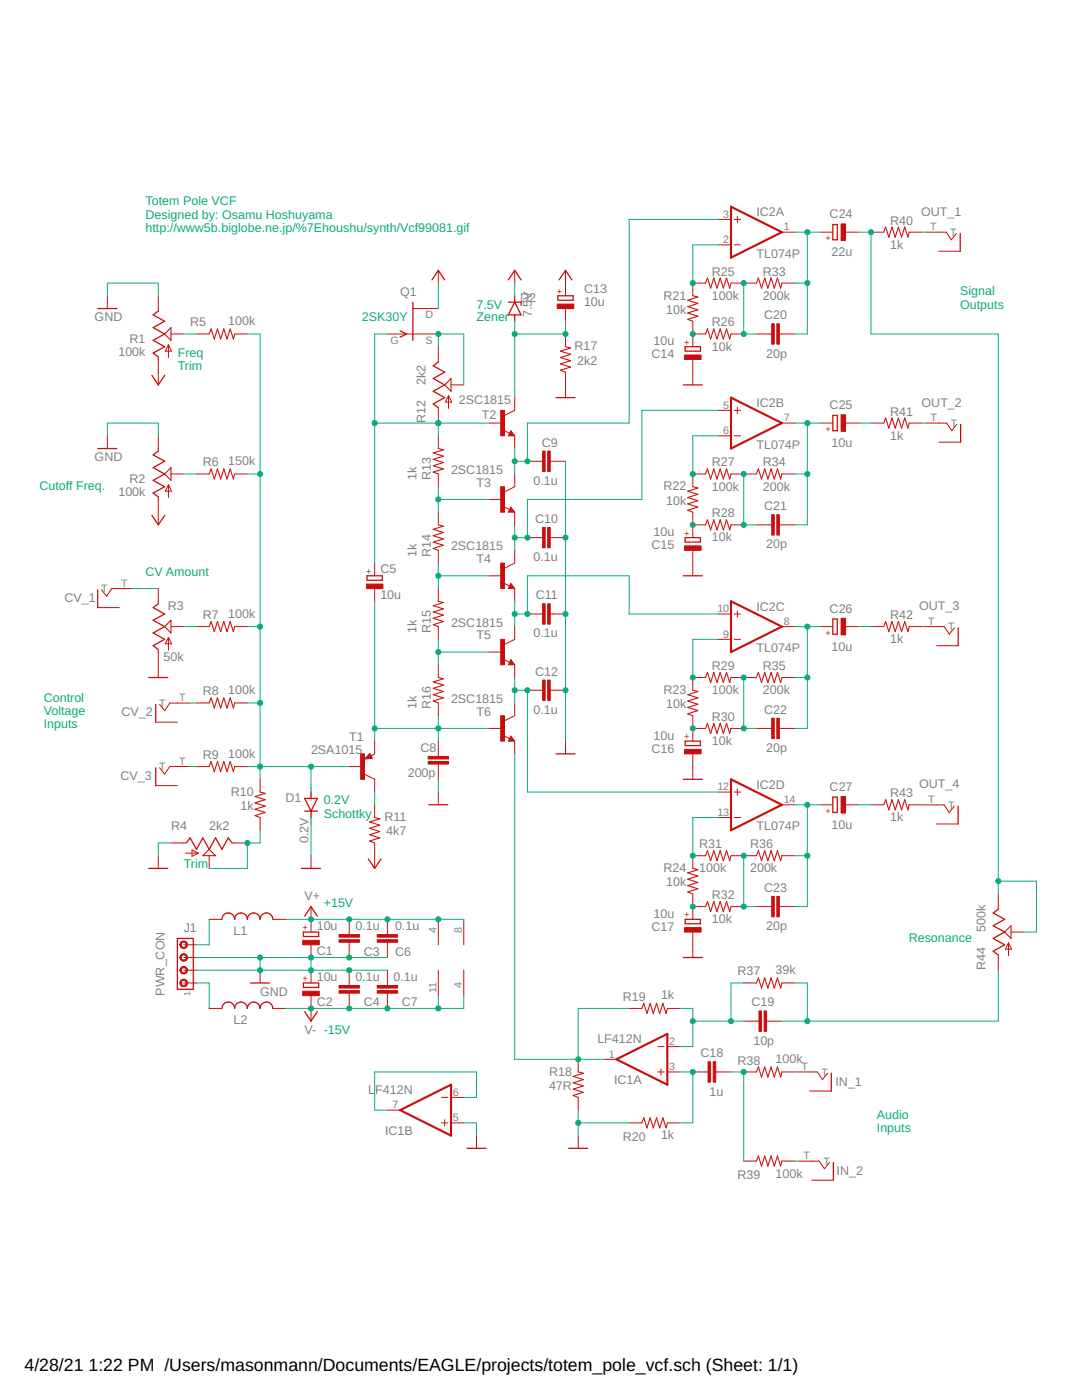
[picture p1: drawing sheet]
<svg xmlns="http://www.w3.org/2000/svg" width="216mm" height="279mm" viewBox="0 0 216 279" stroke-linecap="round" stroke-linejoin="round" font-family="sans-serif">
<g fill="none" stroke="#c90d0c" stroke-width=".21">
<path d="M138.2 59l1.1 .3-2.1 .6 2.1 .7-2.1 .6 2.1 .6-2.1 .7 2.1 .6-2.1 .6 1 .4M140.8 56.5l.4-1 .6 2 .6-2 .7 2 .6-2 .6 2 .7-2 .6 2 .3-1M150.9 56.5l.4-1 .7 2 .6-2 .6 2 .7-2 .6 2 .6-2 .7 2 .2-1M176.3 46.3l.4-1 .7 2 .6-2 .6 2 .7-2 .6 2 .6-2 .7 2 .2-1M34.1 65.4v2.5l-1.2-1.2zM41.7 66.7l.4-1.1 .7 2.1 .6-2.1 .6 2.1 .7-2.1 .6 2.1 .6-2.1 .7 2.1 .2-1M88.7 76.8l1.3-1.3v2.6zM112.8 69.2l1.1 .2-2.1 .7 2.1 .6-2.1 .7 2.1 .6-2.1 .6 2.1 .7-2.1 .6 1 .4M140.8 66.7l.4-1.1 .6 2.1 .6-2.1 .7 2.1 .6-2.1 .6 2.1 .7-2.1 .6 2.1 .3-1M34.1 93.3v2.6l-1.2-1.3zM41.7 94.6l.4-1 .7 2 .6-2 .6 2 .7-2 .6 2 .6-2 .7 2 .2-1M87.5 89.5l1 .3-2.1 .6 2.1 .6-2.1 .7 2.1 .6-2.1 .6 2.1 .7-2.1 .6 1.1 .4"/>
<path d="M138.2 97.1l1.1 .3-2.1 .6 2.1 .7-2.1 .6 2.1 .6-2.1 .7 2.1 .6-2.1 .6 1 .4M140.8 94.6l.4-1 .6 2 .6-2 .7 2 .6-2 .6 2 .7-2 .6 2 .3-1M150.9 94.6l.4-1 .7 2 .6-2 .6 2 .7-2 .6 2 .6-2 .7 2 .2-1M176.3 84.4l.4-1 .7 2 .6-2 .6 2 .7-2 .6 2 .6-2 .7 2 .2-1M87.5 120l1 .2-2.1 .7 2.1 .6-2.1 .7 2.1 .6-2.1 .6 2.1 .6-2.1 .7 1.1 .4M87.5 104.8l1 .2-2.1 .6 2.1 .7-2.1 .6 2.1 .6-2.1 .7 2.1 .6-2.1 .7 1.1 .3M140.8 104.8l.4-1.1 .6 2.1 .6-2.1 .7 2.1 .6-2.1 .6 2.1 .7-2.1 .6 2.1 .3-1M32.9 125.1l1.2-1.3v2.5zM41.7 125.1l.4-1.1 .7 2.1 .6-2.1 .6 2.1 .7-2.1 .6 2.1 .6-2.1 .7 2.1 .2-1M87.5 135.2l1 .3-2.1 .6 2.1 .6-2.1 .7 2.1 .6-2.1 .6 2.1 .7-2.1 .6 1.1 .4M138.2 137.8l1.1 .2-2.1 .6 2.1 .7-2.1 .6 2.1 .6-2.1 .7 2.1 .6-2.1 .7 1 .3M140.8 135.2l.4-1 .6 2 .6-2 .7 2 .6-2 .6 2 .7-2 .6 2 .3-1"/>
<path d="M150.9 135.2l.4-1 .7 2 .6-2 .6 2 .7-2 .6 2 .6-2 .7 2 .2-1M176.3 125.1l.4-1.1 .7 2.1 .6-2.1 .6 2.1 .7-2.1 .6 2.1 .6-2.1 .7 2.1 .2-1M41.7 153l.4-1 .7 2 .6-2 .6 2 .7-2 .6 2 .6-2 .7 2 .2-1M41.7 140.3l.4-1 .7 2 .6-2 .6 2 .7-2 .6 2 .6-2 .7 2 .2-1M51.9 158.1l1 .2-2 .7 2 .6-2 .6 2 .7-2 .6 2 .6-2 .7 1 .4M140.8 145.4l.4-1 .6 2 .6-2 .7 2 .6-2 .6 2 .7-2 .6 2 .3-1M41.7 169.5l1.3 1.3h-2.5zM74.8 163.2l1 .2-2.1 .6 2.1 .7-2.1 .6 2.1 .6-2.1 .7 2.1 .6-2.1 .7 1.1 .3M138.2 173.3l1.1 .3-2.1 .6 2.1 .6-2.1 .7 2.1 .6-2.1 .6 2.1 .7-2.1 .6 1 .4M140.8 170.8l.4-1 .6 2 .6-2 .7 2 .6-2 .6 2 .7-2 .6 2 .3-1M150.9 170.8l.4-1 .7 2 .6-2 .6 2 .7-2 .6 2 .6-2 .7 2 .2-1M176.3 160.6l.4-1 .7 2 .6-2 .6 2 .7-2 .6 2 .6-2 .7 2 .2-1"/>
<path d="M140.8 180.9l.4-1 .6 2 .6-2 .7 2 .6-2 .6 2 .7-2 .6 2 .3-1M150.9 196.2l.4-1 .7 2 .6-2 .6 2 .7-2 .6 2 .6-2 .7 2 .2-1M200.5 186l1.2-1.3v2.6zM115.4 213.9l1 .3-2 .6 2 .7-2 .6 2 .6-2 .7 2 .6-2 .6 1 .4M128.1 201.3l.4-1.1 .6 2.1 .6-2.1 .7 2.1 .6-2.1 .6 2.1 .7-2.1 .6 2.1 .3-1M150.9 213.9l.4-1 .7 2 .6-2 .6 2 .7-2 .6 2 .6-2 .7 2 .2-1M128.1 224.1l.4-1 .6 2 .6-2 .7 2 .6-2 .6 2 .7-2 .6 2 .3-1M150.9 231.7l.4-1 .7 2 .6-2 .6 2 .7-2 .6 2 .6-2 .7 2 .2-1"/>
</g>
<g fill="none" stroke="#c90d0c" stroke-width=".2">
<path d="M21.4 59v2.6M31.6 59v3.1M87.5 54v2.5M102.7 54v2.5M112.8 54v5M140.8 56.5h-2.6v2.5M143.3 43.8h2.6M143.3 48.9h2.6M145.9 56.5h5M146.5 43.8h1.3M146.5 48.9h1.3M147.1 43.2v1.2"/>
<path d="M156 46.3h2.6M156 56.5h2.6M163.6 46.3h2.6M168.7 46.3h2.6M173.8 46.3h2.5M181.4 46.3h2.6M184.7 46.3h4.1l1 1.6 1-1.3M187.3 50.1h4.3M31.6 71.2v5.6M33.6 68.8v2.6M33.6 68.8l.6 1.3h-1.2zM34.1 66.7h2.6"/>
<path d="M39.2 66.7h2.5M46.8 66.7h2.6M77.3 66.7h10.2M82.4 61.6h5.1M87.5 69.2v3M89.5 79v2.5M89.5 79l.6 1.2h-1.2zM90 76.8h2.5M102.7 79.4v2.5l-2 1M112.8 61.6v2.5M112.8 66.7v2.5M112.8 74.3v5.1"/>
<path d="M138.2 64.1v5.1M138.2 71.7v5.1M138.2 66.7h2.6M145.9 66.7h2.5M150.9 66.7h3.1M155.5 66.7h3.1M21.4 87v2.5M31.6 87v3M31.6 99.2v5.6M33.6 96.8v2.5M33.6 96.8l.6 1.2h-1.2zM34.1 94.6h2.6"/>
<path d="M39.2 94.6h2.5M46.8 94.6h2.6M87.5 81.4v3M87.5 87v2.5M87.5 94.6v2.5M97.6 84.4h2.6M97.6 99.7h2.6M100.5 85.9l1.2 .6M101.9 86l.8 1h-1.3zM102.7 87v2.5M102.7 94.6v2.5l-2 1M105.2 92.1h3.1"/>
<path d="M109.8 92.1h3M140.8 94.6h-2.6v2.5M143.3 87h2.6M143.3 81.9h2.6M145.9 94.6h5M146.5 87h1.3M146.5 81.9h1.3M147.1 81.3v1.2M156 94.6h2.6M156 84.4h2.6M163.6 84.4h2.6M168.7 84.4h2.6"/>
<path d="M173.8 84.4h2.5M181.4 84.4h2.6M184.8 84.4h4.1l1 1.6 1-1.3M187.4 88.2h4.3M26.4 117.5h-4.1l-1 1.5-1-1.3M31.6 117.5v3M74.8 112.4v2.5M74.8 117.5v2.5M87.5 102.2v2.6M87.5 109.8v2.6M87.5 117.5v2.5M97.6 114.9h2.6"/>
<path d="M100.5 101.1l1.2 .6M100.5 116.3l1.2 .6M101.9 101.2l.8 1h-1.3zM101.9 116.4l.8 1.1h-1.3zM102.7 102.2v2.6M102.7 109.8v2.6l-2 1M102.7 117.5v2.5M105.2 107.3h3.1M109.8 107.3h3M138.2 102.2v5.1M138.2 109.8v5.1M138.2 104.8h2.6"/>
<path d="M145.9 104.8h2.5M150.9 104.8h3.1M155.5 104.8h3.1M19.5 121.3h4.3M31.6 129.6v5.6M33.6 127.2v2.6M33.6 127.2l.6 1.3h-1.2zM34.1 125.1h2.6M39.2 125.1h2.5M46.8 125.1h2.6M87.5 125.1v2.5M87.5 132.7v2.5"/>
<path d="M97.6 130.1h2.6M100.5 131.6l1.2 .6M101.9 131.7l.8 1h-1.3zM102.7 125.1v2.5l-2 1M102.7 132.7v2.5M105.2 122.5h3.1M105.2 137.8h3.1M109.8 122.5h3M109.8 137.8h3M140.8 135.2h-2.6v2.6M143.3 122.5h2.6M143.3 127.6h2.6"/>
<path d="M145.9 135.2h5M146.5 122.5h1.3M146.5 127.6h1.3M147.1 121.9v1.2M156 125.1h2.6M156 135.2h2.6M163.6 125.1h2.6M168.7 125.1h2.6M173.8 125.1h2.5M181.4 125.1h2.6M184.3 125.1h4.1l1 1.5 1-1.3M186.9 128.9h4.3"/>
<path d="M31.1 144.1h4.3M31.1 156.8h4.3M37.9 153h-4l-1 1.5-1.1-1.3M37.9 140.3h-4l-1 1.5-1.1-1.2M39.2 153h2.5M39.2 140.3h2.5M46.8 153h2.6M46.8 140.3h2.6M51.9 155.5v2.6M69.7 153h2.5M72.7 154.5l2.1 1v2.6M73.8 150.4l.5 .9-1.6 .2z"/>
<path d="M74.8 147.9v2.6l-.8 .4M87.5 140.3v2.5M87.5 147.9v3.1M87.5 152.5v3M87.5 158.1v2.5M97.6 145.4h2.6M100.5 146.8l1.2 .6M101.9 146.9l.8 1h-1.3zM102.7 140.3v2.5l-2 1M102.7 147.9v2.6M112.8 147.9v2.6M138.2 142.8v5.1"/>
<path d="M138.2 150.5v5M138.2 145.4h2.6M143.3 158.1h2.6M145.9 145.4h2.5M146.5 158.1h1.3M147.1 157.4v1.3M150.9 145.4h3.1M155.5 145.4h3.1M31.6 170.8v2.5M34.1 168.2h3.1M37 170.3h2.6M38.3 169.6l1.3 .7-1.3 .6z"/>
<path d="M41.7 170.8v2.5M46.3 168.2h3.1M51.9 163.2v2.5M62.1 170.8v2.5M74.8 160.6v2.6M74.8 168.2v5.1M138.2 178.4v5.1M140.8 170.8h-2.6v2.5M143.3 163.2h2.6M145.9 170.8h5M146.5 163.2h1.3M156 160.6h2.6"/>
<path d="M156 170.8h2.6M163.6 160.6h2.6M168.7 160.6h2.6M173.8 160.6h2.5M181.4 160.6h2.6M184.3 160.6h4.1l1 1.6 1-1.3M186.9 164.4h4.3M199.2 178.4v3M36.7 196.2h2.5M36.7 193.6h2.5M36.7 191.1h2.5M36.7 188.6h2.5"/>
<path d="M41.7 183.5h2.6M51.9 193.6v2.6M54.4 183.5h2.6M62.1 180.9v5.1M62.1 188.6v2.5M62.1 193.6v2.6M62.1 198.7v5.1M69.7 183.5v3M69.7 188v3.1M69.7 193.6v3.1M69.7 198.2v3.1M77.3 183.5v3"/>
<path d="M77.3 188v3.1M77.3 193.6v3.1M77.3 198.2v3.1M87.5 183.5v5.1M87.5 193.6v5.1M92.5 183.5v5.1M92.5 193.6v5.1M138.2 186v5.1M138.2 180.9h2.6M145.9 180.9h2.5M148.4 196.2h2.5M150.9 180.9h3.1"/>
<path d="M155.5 180.9h3.1M156 196.2h2.6M199.2 190.6v3M201.2 188.2v2.5M201.2 188.2l.7 1.2h-1.3zM201.7 186h2.6M41.7 201.3h2.6M54.4 201.3h2.6M88.1 219h1.3M90 219h2.5M115.4 211.4v2.5M115.4 219v2.6"/>
<path d="M120.5 211.4h2.5M125.5 201.3h2.6M131.3 213.9h1.2M131.3 208.9h1.2M131.9 213.3v1.3M133.2 213.9h2.5M133.2 201.3h2.5M133.2 208.9h2.5M138.2 213.9h3.1M142.8 213.9h3.1M148.4 213.9h2.5M148.4 203.8h3"/>
<path d="M153 203.8h3M156 213.9h2.6M159 213.9h4.1l1 1.6 1-1.3M161.6 217.7h4.3M77.3 221.6h2.5M88.1 224.1h1.3M88.7 223.5v1.2M90 224.1h2.5M95.1 226.6v2.6M115.4 226.6v2.6M125.5 224.1h2.6M133.2 224.1h2.5"/>
<path d="M148.4 231.7h2.5M156 231.7h2.6M159.4 231.7h4.1l1 1.6 1-1.3M162 235.5h4.3"/>
</g>
<g fill="none" stroke="#c90d0c" stroke-width=".25">
<path d="M86.2 55.9l1.3-1.9 1.2 1.9M101.4 55.9l1.3-1.9 1.3 1.9M102.7 59v1.3M111.3 59h3.1v.9h-3.1zM111.6 55.9l1.2-1.9 1.3 1.9M166.2 44.8h.9v3.1h-.9zM191.6 46.6v3.5M19.5 61.6h3.8M30.3 74.9l1.3 1.9 1.3-1.9M31.6 62.1l-1 .7 2.3 1.3-2.3 1.3 2.3 1.3-2.3 1.2 2.3 1.3-2.3 1.3 1 .7M79.8 66l1.3 .7-1.3 .6M82.4 60.3v7.6"/>
<path d="M87.5 72.2l-1.1 .8 2.3 1.3-2.3 1.2 2.3 1.3-2.3 1.3 2.3 1.3-2.3 1.2 1.1 .8M101.4 60.3h2.6v.6M102.7 60.3l1.3 2.5h-2.6zM102.7 62.8v1.3M110.9 79.4h3.8M136.3 76.8h3.8M136.7 69.2h3.1v.9h-3.1zM19.5 89.5h3.8M31.6 90l-1 .8 2.3 1.3-2.3 1.2 2.3 1.3-2.3 1.3 2.3 1.2-2.3 1.3 1 .8M101.9 86.5l.2 .2h-.4l.2-.5 .5 .6h-.7M166.2 82.9h.9v3.1h-.9zM191.7 84.7v3.5"/>
<path d="M19.5 117.7v3.6M30.3 102.8l1.3 2 1.3-2M73.2 114.9h3.1v.9h-3.1zM101.9 101.7l.2 .3h-.4l.2-.5 .5 .6h-.7M101.9 116.9l.2 .3h-.4l.2-.5 .5 .6h-.7M136.3 114.9h3.8M136.7 107.3h3.1v.9h-3.1zM29.7 135.2h3.8M31.6 120.5l-1 .8 2.3 1.2-2.3 1.3 2.3 1.3-2.3 1.2 2.3 1.3-2.3 1.3 1 .7M101.9 132.2l.2 .2h-.4l.2-.5 .5 .6h-.7M166.2 123.5h.9v3.1h-.9zM191.2 125.3v3.6"/>
<path d="M31.1 140.6v3.5M31.1 153.2v3.6M60.8 159.3h2.5l-1.2 2.6zM62.1 158.1v1.2M73.7 151.1h-.3l.3-.3 .3 .4-1 .1 .7-.7 .4 .6M101.9 147.4l.2 .3h-.4l.2-.5 .5 .6h-.7M110.9 150.5h3.8M136.3 155.5h3.8M136.7 147.9h3.1v.9h-3.1zM166.2 159.1h.9v3h-.9zM29.7 173.3h3.8M37.2 168.2l.7-1 1.3 2.3 1.3-2.3 1.2 2.3 1.3-2.3 1.3 2.3 1.3-2.3 .7 1"/>
<path d="M60.2 173.3h3.8M60.8 161.9h2.5M62.1 161.9v1.3M73.5 171.4l1.3 1.9 1.2-1.9M85.6 160.6h3.8M191.2 160.9v3.5M35.4 187.3h3.2v10.1h-3.2zM44.3 183.5a1.27 1.27 0 0 1 1.3-1.3 1.27 1.27 0 0 1 1.2 1.3 1.27 1.27 0 0 1 1.3-1.3 1.27 1.27 0 0 1 1.3 1.3 1.27 1.27 0 0 1 1.2-1.3 1.27 1.27 0 0 1 1.3 1.3 1.27 1.27 0 0 1 1.3-1.3 1.27 1.27 0 0 1 1.2 1.3M50 196.2h3.8M60.5 196.2h3.1v.9h-3.1zM60.5 186h3.1v.9h-3.1zM60.8 182.8l1.3-1.9 1.2 1.9"/>
<path d="M136.3 191.1h3.8M136.7 183.5h3.1v.9h-3.1zM199.2 181.4l-1 .8 2.3 1.3-2.3 1.2 2.3 1.3-2.3 1.3 2.3 1.3-2.3 1.2 1 .8M44.3 201.3a1.27 1.27 0 0 1 1.3-1.3 1.27 1.27 0 0 1 1.2 1.3 1.27 1.27 0 0 1 1.3-1.3 1.27 1.27 0 0 1 1.3 1.3 1.27 1.27 0 0 1 1.2-1.3 1.27 1.27 0 0 1 1.3 1.3 1.27 1.27 0 0 1 1.3-1.3 1.27 1.27 0 0 1 1.2 1.3M60.8 201.9l1.3 1.9 1.2-1.9M165.9 214.2v3.5M93.2 229.2h3.8M113.5 229.2h3.8M166.3 232v3.5"/>
</g>
<g fill="#c90d0c" stroke="#c90d0c" stroke-width=".2">
<path d="M99.9 81.9h.8v5.1h-.8z"/>
<path d="M99.9 97.1h.8v5.1h-.8z"/>
<path d="M99.9 112.4h.8v5.1h-.8z"/>
<path d="M99.9 127.6h.8v5.1h-.8z"/>
<path d="M99.9 142.8h.8v5.1h-.8z"/>
<path d="M167.8 44.7h.9v3.3h-.9z"/>
<path d="M111.2 60.7h3.3v.9h-3.3z"/>
<path d="M167.8 82.8h.9v3.3h-.9z"/>
<path d="M167.8 123.4h.9v3.3h-.9z"/>
<path d="M167.8 159h.9v3.3h-.9z"/>
<path d="M73.1 116.6h3.3v.9h-3.3z"/>
<path d="M60.4 197.8h3.3v.9h-3.3z"/>
<path d="M60.4 187.7h3.3v.9h-3.3z"/>
<path d="M72 150.5h.7v5h-.7z"/>
<path d="M155 102.7h.5v4.1h-.5z"/>
<path d="M154 102.7h.5v4.1h-.5z"/>
<path d="M155 143.3h.5v4.1h-.5z"/>
<path d="M154 143.3h.5v4.1h-.5z"/>
<path d="M155 178.9h.5v4.1h-.5z"/>
<path d="M154 178.9h.5v4.1h-.5z"/>
<path d="M136.6 185.1h3.3v.9h-3.3z"/>
<path d="M136.6 149.6h3.3v.9h-3.3z"/>
<path d="M136.6 108.9h3.3v.9h-3.3z"/>
<path d="M152.5 201.8h.5v4h-.5z"/>
<path d="M151.4 201.8h.6v4h-.6z"/>
<path d="M142.3 211.9h.5v4.1h-.5z"/>
<path d="M141.3 211.9h.5v4.1h-.5z"/>
<path d="M109.3 90h.5v4.1h-.5z"/>
<path d="M108.3 90h.5v4.1h-.5z"/>
<path d="M109.3 105.3h.5v4h-.5z"/>
<path d="M108.3 105.3h.5v4h-.5z"/>
<path d="M109.3 120.5h.5v4.1h-.5z"/>
<path d="M108.3 120.5h.5v4.1h-.5z"/>
<path d="M109.3 135.7h.5v4.1h-.5z"/>
<path d="M108.3 135.7h.5v4.1h-.5z"/>
<path d="M85.4 151h4.1v.5h-4.1z"/>
<path d="M85.4 152h4.1v.5h-4.1z"/>
<path d="M75.3 186.5h4v.5h-4z"/>
<path d="M75.3 187.5h4v.5h-4z"/>
<path d="M75.3 197.7h4v.5h-4z"/>
<path d="M75.3 196.7h4v.5h-4z"/>
<path d="M67.6 197.7h4.1v.5h-4.1z"/>
<path d="M67.6 196.7h4.1v.5h-4.1z"/>
<path d="M67.6 187.5h4.1v.5h-4.1z"/>
<path d="M67.6 186.5h4.1v.5h-4.1z"/>
<path d="M155 64.6h.5v4.1h-.5z"/>
<path d="M154 64.6h.5v4.1h-.5z"/>
<path d="M136.6 70.8h3.3v.9h-3.3z"/>
</g>
<path d="M145.9 41.3l10.1 5-10.1 5.1zM145.9 79.4l10.1 5-10.1 5.1zM145.9 120l10.1 5.1-10.1 5zM145.9 155.5l10.1 5.1-10.1 5.1zM123 211.4l10.2-5.1v10.2zM79.8 221.6l10.2-5.1v10.1z" fill="none" stroke="#c90d0c" stroke-width=".42"/>
<g fill="#c90d0c" stroke="#c90d0c" stroke-width=".2">
<path d="M36.1 195.7a.76 .76 0 0 1 1.2 .1 .76 .76 0 0 1-.4 1.1 .76 .76 0 0 1-1-.7h.3a.51 .51 0 0 1 .6-.5 .51 .51 0 0 1 .2 .8 .51 .51 0 0 1-.8-.2v-.1h-.3z" fill-rule="evenodd"/>
<path d="M36.1 193.1a.76 .76 0 0 1 1.2 .1 .76 .76 0 0 1-.4 1.2 .76 .76 0 0 1-1-.8h.3a.51 .51 0 0 1 .6-.5 .51 .51 0 0 1 .2 .8 .51 .51 0 0 1-.8-.1v-.2h-.3z" fill-rule="evenodd"/>
<path d="M36.1 190.6a.76 .76 0 0 1 1.2 .1 .76 .76 0 0 1-.4 1.1 .76 .76 0 0 1-1-.7h.3a.51 .51 0 0 1 .6-.5 .51 .51 0 0 1 .2 .8 .51 .51 0 0 1-.8-.1v-.2h-.3z" fill-rule="evenodd"/>
<path d="M36.1 188.1a.76 .76 0 0 1 1.2 .1 .76 .76 0 0 1-.4 1.1 .76 .76 0 0 1-1-.7h.3a.51 .51 0 0 1 .6-.6 .51 .51 0 0 1 .2 .9 .51 .51 0 0 1-.8-.2v-.1h-.3z" fill-rule="evenodd"/>
</g>
<g fill="none" stroke="#0dab76" stroke-width=".2">
<path d="M21.4 59v-2.5h10.2v2.5M87.5 56.5v5.1M102.7 56.5v2.5M143.3 43.8h-17.8v40.6h-20.3v7.7h-2.5M143.3 48.9h-5.1v7.6M148.4 56.5v10.2h2.5M158.6 56.5h2.5M158.6 46.3h5M161.1 46.3v20.4h-2.5M171.3 46.3h2.5v20.4h25.4v111.7M184 46.3h.7M36.7 66.7h2.5"/>
<path d="M49.4 66.7h2.5v88.8M77.3 66.7h-2.5v45.7M87.5 69.2v-2.5h5v10.1M102.7 64.1v15.3M112.8 64.1v2.6h-10.1M21.4 87v-2.6h10.2v2.6M36.7 94.6h2.5M49.4 94.6h2.5M74.8 84.4h22.8M87.5 84.4v2.6M87.5 97.1v5.1M87.5 99.7h10.1"/>
<path d="M102.7 89.5v5.1M112.8 92.1v55.8M143.3 81.9h-15.2v17.8h-22.9v7.6h-2.5M143.3 87h-5.1v7.6M148.4 94.6v10.2h2.5M158.6 94.6h2.5M158.6 84.4h5M161.1 84.4v20.4h-2.5M171.3 84.4h2.5M184 84.4h.8M26.4 117.5h5.2M74.8 120v27.9"/>
<path d="M87.5 112.4v5.1M87.5 114.9h10.1M102.7 104.8v5M102.7 120v5.1M36.7 125.1h2.5M49.4 125.1h2.5M87.5 127.6v5.1M87.5 130.1h10.1M102.7 135.2v5.1M102.7 137.8h2.5v20.3h38.1M102.7 122.5h2.5v-7.6h20.3v7.6h17.8M143.3 127.6h-5.1v7.6"/>
<path d="M148.4 135.2v10.2h2.5M158.6 125.1h5M158.6 135.2h2.5M161.1 125.1v20.3h-2.5M171.3 125.1h2.5M184 125.1h.3M37.9 153h1.3M39.2 140.3h-1.3M49.4 153h20.3M49.4 140.3h2.5M62.1 153v5.1M74.8 145.4h22.8"/>
<path d="M74.8 158.1v2.5M87.5 142.8v5.1M87.5 155.5v2.6M102.7 150.5v60.9h17.8M34.1 168.2h-2.5v2.6M51.9 165.7v2.5h-2.5v5.1h-7.7M62.1 163.2v7.6M143.3 163.2h-5.1v7.6M148.4 170.8v10.1h2.5M158.6 170.8h2.5M158.6 160.6h5M161.1 160.6v20.3h-2.5"/>
<path d="M171.3 160.6h2.5M184 160.6h.3M199.2 175.9h7.6v10.1h-2.5M39.2 196.2h2.5v5.1M39.2 191.1h38.1M39.2 193.6h38.1M41.7 183.5v5.1h-2.5M51.9 191.1v2.5M57 183.5h35.5M62.1 191.1v2.5M87.5 198.7v2.6M92.5 198.7v2.6h-35.5"/>
<path d="M148.4 196.2h-2.5v7.6M158.6 196.2h2.5v7.6M199.2 193.6v10.2h-43.2M92.5 219h2.6v-5.1h-20.3v7.7h2.5M125.5 201.3h-10.1v10.1M135.7 201.3h2.5v7.6h-2.5M135.7 213.9h2.5v10.2h-2.5M138.2 203.8h10.2M145.9 213.9h2.5v17.8M158.6 213.9h.4M92.5 224.1h2.6v2.5M115.4 224.1h10.1"/>
<path d="M115.4 221.6v5M158.6 231.7h.8"/>
</g>
<g fill="#0dab76" stroke="#0dab76" stroke-width=".2">
<circle cx="51.9" cy="153" r=".51"/>
<circle cx="51.9" cy="125.1" r=".51"/>
<circle cx="51.9" cy="94.6" r=".51"/>
<circle cx="62.1" cy="153" r=".51"/>
<circle cx="51.9" cy="140.3" r=".51"/>
<circle cx="87.5" cy="145.4" r=".51"/>
<circle cx="74.8" cy="145.4" r=".51"/>
<circle cx="102.7" cy="137.8" r=".51"/>
<circle cx="105.2" cy="137.8" r=".51"/>
<circle cx="87.5" cy="130.1" r=".51"/>
<circle cx="87.5" cy="114.9" r=".51"/>
<circle cx="87.5" cy="99.7" r=".51"/>
<circle cx="102.7" cy="122.5" r=".51"/>
<circle cx="105.2" cy="122.5" r=".51"/>
<circle cx="102.7" cy="92.1" r=".51"/>
<circle cx="105.2" cy="92.1" r=".51"/>
<circle cx="87.5" cy="84.4" r=".51"/>
<circle cx="74.8" cy="84.4" r=".51"/>
<circle cx="138.2" cy="56.5" r=".51"/>
<circle cx="138.2" cy="66.7" r=".51"/>
<circle cx="148.4" cy="66.7" r=".51"/>
<circle cx="148.4" cy="56.5" r=".51"/>
<circle cx="161.1" cy="56.5" r=".51"/>
<circle cx="161.1" cy="46.3" r=".51"/>
<circle cx="102.7" cy="66.7" r=".51"/>
<circle cx="112.8" cy="66.7" r=".51"/>
<circle cx="138.2" cy="213.9" r=".51"/>
<circle cx="115.4" cy="211.4" r=".51"/>
<circle cx="148.4" cy="213.9" r=".51"/>
<circle cx="145.9" cy="203.8" r=".51"/>
<circle cx="138.2" cy="203.8" r=".51"/>
<circle cx="161.1" cy="203.8" r=".51"/>
<circle cx="138.2" cy="94.6" r=".51"/>
<circle cx="138.2" cy="104.8" r=".51"/>
<circle cx="148.4" cy="104.8" r=".51"/>
<circle cx="148.4" cy="94.6" r=".51"/>
<circle cx="161.1" cy="94.6" r=".51"/>
<circle cx="161.1" cy="84.4" r=".51"/>
<circle cx="138.2" cy="135.2" r=".51"/>
<circle cx="138.2" cy="145.4" r=".51"/>
<circle cx="148.4" cy="145.4" r=".51"/>
<circle cx="148.4" cy="135.2" r=".51"/>
<circle cx="161.1" cy="135.2" r=".51"/>
<circle cx="161.1" cy="125.1" r=".51"/>
<circle cx="138.2" cy="170.8" r=".51"/>
<circle cx="138.2" cy="180.9" r=".51"/>
<circle cx="148.4" cy="180.9" r=".51"/>
<circle cx="148.4" cy="170.8" r=".51"/>
<circle cx="161.1" cy="170.8" r=".51"/>
<circle cx="161.1" cy="160.6" r=".51"/>
<circle cx="62.1" cy="201.3" r=".51"/>
<circle cx="87.5" cy="201.3" r=".51"/>
<circle cx="77.3" cy="201.3" r=".51"/>
<circle cx="69.7" cy="201.3" r=".51"/>
<circle cx="62.1" cy="183.5" r=".51"/>
<circle cx="87.5" cy="183.5" r=".51"/>
<circle cx="77.3" cy="183.5" r=".51"/>
<circle cx="69.7" cy="183.5" r=".51"/>
<circle cx="62.1" cy="191.1" r=".51"/>
<circle cx="62.1" cy="193.6" r=".51"/>
<circle cx="51.9" cy="191.1" r=".51"/>
<circle cx="51.9" cy="193.6" r=".51"/>
<circle cx="69.7" cy="193.6" r=".51"/>
<circle cx="69.7" cy="191.1" r=".51"/>
<circle cx="115.4" cy="224.1" r=".51"/>
<circle cx="112.8" cy="107.3" r=".51"/>
<circle cx="112.8" cy="122.5" r=".51"/>
<circle cx="112.8" cy="137.8" r=".51"/>
<circle cx="49.4" cy="168.2" r=".51"/>
<circle cx="102.7" cy="107.3" r=".51"/>
<circle cx="105.2" cy="107.3" r=".51"/>
<circle cx="173.8" cy="46.3" r=".51"/>
<circle cx="199.2" cy="175.9" r=".51"/>
<circle cx="87.5" cy="66.7" r=".51"/>
</g>
<g font-size="3.5">
<text x="4.9" y="273.5">4/28/21</text>
<text x="17.7" y="273.5">1:22 PM /Users/masonmann/Documents/EAGLE/projects/totem_pole_vcf.sch (Sheet: 1/1)</text>
</g>
<g font-size="2.5" fill="#0dab76">
<text x="29" y="41">Totem Pole VCF</text>
<text x="29" y="43.7">Designed by: Osamu Hoshuyama</text>
<text x="29" y="46.3">http://www5b.biglobe.ne.jp/%7Ehoushu/synth/Vcf99081.gif</text>
<text x="191.6" y="58.9">Signal</text>
<text x="72.2" y="64.1">2SK30Y</text>
<text x="95.1" y="61.6">7.5V</text>
<text x="95.1" y="64.1">Zener</text>
<text x="191.6" y="61.6">Outputs</text>
<text x="35.5" y="71.2">Freq</text>
<text x="35.5" y="73.8">Trim</text>
<text x="7.9" y="97.9">Cutoff Freq.</text>
<text x="29" y="114.9">CV Amount</text>
<text x="8.7" y="140">Control</text>
<text x="8.7" y="142.7">Voltage</text>
<text x="8.7" y="145.4">Inputs</text>
<text x="64.6" y="160.5">0.2V</text>
<text x="64.6" y="163.2">Schottky</text>
<text x="36.7" y="173.3">Trim</text>
<text x="64.6" y="180.9">+15V</text>
<text x="181.3" y="188.1">Resonance</text>
<text x="175" y="223.3">Audio</text>
<text x="175" y="226">Inputs</text>
</g>
<g font-size="2.5" fill="#808080">
<text x="150.9" y="43.2">IC2A</text>
<text x="165.5" y="43.5">C24</text>
<text x="177.6" y="44.8">R40</text>
<text x="183.8" y="43">OUT_1</text>
<text x="150.9" y="51.4">TL074P</text>
<text x="165.9" y="51.1">22u</text>
<text x="177.6" y="49.6">1k</text>
<text x="79.8" y="59.2">Q1</text>
<text x="116.5" y="58.6">C13</text>
<text x="132.4" y="59.8">R21</text>
<text x="142.1" y="59.8">100k</text>
<text x="142.1" y="55">R25</text>
<text x="152.2" y="59.8">200k</text>
<text x="152.2" y="55">R33</text>
<text x="18.9" y="64.1">GND</text>
<text x="37.9" y="65.2">R5</text>
<text x="45.6" y="64.9">100k</text>
<text x="103.8" y="60.2">D2</text>
<text x="106.1" y="63.4" transform="rotate(-90 106.1 63.4)">7.5V</text>
<text x="116.5" y="61.1">10u</text>
<text x="133" y="62.6">10k</text>
<text x="142.1" y="65.2">R26</text>
<text x="152.5" y="63.7">C20</text>
<text x="23.6" y="71">100k</text>
<text x="25.8" y="68.4">R1</text>
<text x="114.6" y="69.9">R17</text>
<text x="130" y="71.5">C14</text>
<text x="130.4" y="68.9">10u</text>
<text x="142.1" y="70">10k</text>
<text x="152.9" y="71.4">20p</text>
<text x="84.9" y="76.8" transform="rotate(-90 84.9 76.8)">2k2</text>
<text x="115.2" y="72.8">2k2</text>
<text x="91.6" y="80.7">2SC1815</text>
<text x="96.2" y="83.5">T2</text>
<text x="150.9" y="81.3">IC2B</text>
<text x="165.5" y="81.6">C25</text>
<text x="177.6" y="82.9">R41</text>
<text x="183.9" y="81.1">OUT_2</text>
<text x="84.9" y="84.4" transform="rotate(-90 84.9 84.4)">R12</text>
<text x="108.1" y="89.1">C9</text>
<text x="150.9" y="89.5">TL074P</text>
<text x="165.9" y="89.2">10u</text>
<text x="177.6" y="87.7">1k</text>
<text x="18.9" y="92.1">GND</text>
<text x="40.5" y="93.1">R6</text>
<text x="45.6" y="92.8">150k</text>
<text x="83.1" y="95.9" transform="rotate(-90 83.1 95.9)">1k</text>
<text x="86" y="95.9" transform="rotate(-90 86 95.9)">R13</text>
<text x="90" y="94.6">2SC1815</text>
<text x="142.1" y="93.1">R27</text>
<text x="152.2" y="93.1">R34</text>
<text x="23.6" y="98.9">100k</text>
<text x="25.8" y="96.4">R2</text>
<text x="95.1" y="97.1">T3</text>
<text x="106.5" y="96.7">0.1u</text>
<text x="132.4" y="97.9">R22</text>
<text x="133" y="100.7">10k</text>
<text x="142.1" y="97.9">100k</text>
<text x="152.2" y="97.9">200k</text>
<text x="152.5" y="101.8">C21</text>
<text x="106.8" y="104.4">C10</text>
<text x="130.4" y="107">10u</text>
<text x="142.1" y="103.2">R28</text>
<text x="83.1" y="111.1" transform="rotate(-90 83.1 111.1)">1k</text>
<text x="86" y="111.1" transform="rotate(-90 86 111.1)">R14</text>
<text x="90" y="109.8">2SC1815</text>
<text x="95.1" y="112.4">T4</text>
<text x="106.5" y="112">0.1u</text>
<text x="130" y="109.5">C15</text>
<text x="142.1" y="108">10k</text>
<text x="152.9" y="109.4">20p</text>
<text x="75.9" y="119.5">10u</text>
<text x="75.9" y="114.4">C5</text>
<text x="106.9" y="119.6">C11</text>
<text x="12.9" y="120.2">CV_1</text>
<text x="33.5" y="121.8">R3</text>
<text x="40.5" y="123.6">R7</text>
<text x="45.6" y="123.3">100k</text>
<text x="90" y="125.1">2SC1815</text>
<text x="150.9" y="121.9">IC2C</text>
<text x="165.5" y="122.2">C26</text>
<text x="177.6" y="123.6">R42</text>
<text x="183.4" y="121.8">OUT_3</text>
<text x="32.6" y="131.9">50k</text>
<text x="83.1" y="126.3" transform="rotate(-90 83.1 126.3)">1k</text>
<text x="86" y="126.3" transform="rotate(-90 86 126.3)">R15</text>
<text x="95.1" y="127.6">T5</text>
<text x="106.5" y="127.2">0.1u</text>
<text x="150.9" y="130.1">TL074P</text>
<text x="165.9" y="129.9">10u</text>
<text x="177.6" y="128.4">1k</text>
<text x="106.8" y="134.8">C12</text>
<text x="142.1" y="133.7">R29</text>
<text x="152.2" y="133.7">R35</text>
<text x="24.2" y="143">CV_2</text>
<text x="40.5" y="138.8">R8</text>
<text x="45.6" y="138.5">100k</text>
<text x="83.1" y="141.6" transform="rotate(-90 83.1 141.6)">1k</text>
<text x="86" y="141.6" transform="rotate(-90 86 141.6)">R16</text>
<text x="90" y="140.3">2SC1815</text>
<text x="95.1" y="142.8">T6</text>
<text x="106.5" y="142.5">0.1u</text>
<text x="132.4" y="138.5">R23</text>
<text x="133" y="141.3">10k</text>
<text x="142.1" y="138.5">100k</text>
<text x="142.1" y="143.9">R30</text>
<text x="152.2" y="138.5">200k</text>
<text x="152.5" y="142.5">C22</text>
<text x="69.7" y="147.9">T1</text>
<text x="130.4" y="147.6">10u</text>
<text x="142.1" y="148.7">10k</text>
<text x="24" y="155.7">CV_3</text>
<text x="40.5" y="151.5">R9</text>
<text x="45.6" y="151.2">100k</text>
<text x="62.1" y="150.5">2SA1015</text>
<text x="81.4" y="155.2">200p</text>
<text x="83.9" y="150.1">C8</text>
<text x="130" y="150.2">C16</text>
<text x="152.9" y="150.1">20p</text>
<text x="46.1" y="158.8">R10</text>
<text x="48" y="161.6">1k</text>
<text x="57" y="160.1">D1</text>
<text x="150.9" y="157.4">IC2D</text>
<text x="165.5" y="157.8">C27</text>
<text x="177.6" y="159.1">R43</text>
<text x="183.4" y="157.3">OUT_4</text>
<text x="34.1" y="165.7">R4</text>
<text x="41.7" y="165.7">2k2</text>
<text x="76.7" y="163.9">R11</text>
<text x="77.1" y="166.7">4k7</text>
<text x="150.9" y="165.7">TL074P</text>
<text x="165.9" y="165.4">10u</text>
<text x="177.6" y="163.9">1k</text>
<text x="61.5" y="168.3" transform="rotate(-90 61.5 168.3)">0.2V</text>
<text x="139.5" y="169.3">R31</text>
<text x="149.7" y="169.3">R36</text>
<text x="60.8" y="179.7">V+</text>
<text x="132.4" y="174">R24</text>
<text x="133" y="176.9">10k</text>
<text x="139.5" y="174.1">100k</text>
<text x="142.1" y="179.4">R32</text>
<text x="149.7" y="174.1">200k</text>
<text x="152.5" y="178">C23</text>
<text x="63.2" y="185.5">10u</text>
<text x="70.9" y="185.6">0.1u</text>
<text x="78.8" y="185.6">0.1u</text>
<text x="130" y="185.7">C17</text>
<text x="130.4" y="183.2">10u</text>
<text x="142.1" y="184.2">10k</text>
<text x="152.9" y="185.6">20p</text>
<text x="36.7" y="186">J1</text>
<text x="46.6" y="186.5">L1</text>
<text x="63.2" y="190.6">C1</text>
<text x="72.6" y="190.7">C3</text>
<text x="78.8" y="190.7">C6</text>
<text x="196.7" y="186" transform="rotate(-90 196.7 186)">500k</text>
<text x="63.2" y="195.7">10u</text>
<text x="70.9" y="195.8">0.1u</text>
<text x="78.5" y="195.8">0.1u</text>
<text x="147.1" y="194.7">R37</text>
<text x="154.8" y="194.4">39k</text>
<text x="196.7" y="193.6" transform="rotate(-90 196.7 193.6)">R44</text>
<text x="32.9" y="198.7" transform="rotate(-90 32.9 198.7)">PWR_CON</text>
<text x="51.9" y="198.7">GND</text>
<text x="63.2" y="200.8">C2</text>
<text x="72.6" y="200.9">C4</text>
<text x="80.2" y="200.9">C7</text>
<text x="124.3" y="199.7">R19</text>
<text x="131.9" y="199.5">1k</text>
<text x="149.9" y="200.9">C19</text>
<text x="46.6" y="204.3">L2</text>
<text x="60.8" y="206.3">V- -15V</text>
<text x="119.2" y="208.1">LF412N</text>
<text x="150.3" y="208.5">10p</text>
<text x="109.5" y="214.7">R18</text>
<text x="139.8" y="211">C18</text>
<text x="147.1" y="212.4">R38</text>
<text x="154.8" y="212.2">100k</text>
<text x="73.5" y="218.3">L</text>
<text x="74.9" y="218.3">F412N</text>
<text x="109.5" y="217.5">47R</text>
<text x="122.5" y="216.4">IC1A</text>
<text x="141.6" y="218.6">1u</text>
<text x="166.7" y="216.7">IN_1</text>
<text x="76.8" y="226.5">IC1B</text>
<text x="124.3" y="227.7">R20</text>
<text x="131.9" y="227.4">1k</text>
<text x="147.1" y="235.3">R39</text>
<text x="154.8" y="235">100k</text>
<text x="166.9" y="234.4">IN_2</text>
</g>
<g font-size="2.1" fill="#808080">
<text x="144.3" y="43.4">3</text>
<text x="156.4" y="46">1</text>
<text x="185.6" y="46">T</text>
<text x="189.6" y="47.1">T</text>
<text x="144.3" y="48.5">2</text>
<text x="84.9" y="63.5">D</text>
<text x="77.9" y="68.6">G</text>
<text x="84.9" y="68.6">S</text>
<text x="144.3" y="81.5">5</text>
<text x="144.3" y="86.6">6</text>
<text x="156.4" y="84.1">7</text>
<text x="185.7" y="84.1">T</text>
<text x="189.7" y="85.2">T</text>
<text x="20.2" y="118.2">T</text>
<text x="24.2" y="117.1">T</text>
<text x="143.1" y="122.2">10</text>
<text x="156.4" y="124.7">8</text>
<text x="185.2" y="124.7">T</text>
<text x="189.2" y="125.8">T</text>
<text x="144.3" y="127.2">9</text>
<text x="31.7" y="141.1">T</text>
<text x="35.7" y="140">T</text>
<text x="31.7" y="153.7">T</text>
<text x="35.7" y="152.6">T</text>
<text x="143.1" y="157.7">12</text>
<text x="156.4" y="160.3">14</text>
<text x="185.2" y="160.3">T</text>
<text x="189.2" y="161.4">T</text>
<text x="143.1" y="162.8">13</text>
<text x="87.1" y="186.2" transform="rotate(-90 87.1 186.2)">4</text>
<text x="92.2" y="186.2" transform="rotate(-90 92.2 186.2)">8</text>
<text x="92.2" y="197.1" transform="rotate(-90 92.2 197.1)">4</text>
<text x="87.1" y="198.2" transform="rotate(-90 87.1 198.2)">11</text>
<text x="133.5" y="208.5">2</text>
<text x="121.5" y="211">1</text>
<text x="133.5" y="213.6">3</text>
<text x="159.9" y="213.6">T</text>
<text x="163.9" y="214.7">T</text>
<text x="78.3" y="221.2">7</text>
<text x="90.3" y="218.7">6</text>
<text x="90.3" y="223.7">5</text>
<text x="160.3" y="231.4">T</text>
<text x="164.3" y="232.5">T</text>
</g>
<g font-size="1.8" fill="#c90d0c">
<text x="164.7" y="48.2">+</text>
<text x="112.3" y="58.6" transform="rotate(-90 112.3 58.6)">+</text>
<text x="137.7" y="68.8" transform="rotate(-90 137.7 68.8)">+</text>
<text x="164.7" y="86.3">+</text>
<text x="137.7" y="106.9" transform="rotate(-90 137.7 106.9)">+</text>
<text x="74.2" y="114.5" transform="rotate(-90 74.2 114.5)">+</text>
<text x="164.7" y="126.9">+</text>
<text x="137.7" y="147.5" transform="rotate(-90 137.7 147.5)">+</text>
<text x="164.7" y="162.5">+</text>
<text x="61.5" y="185.6" transform="rotate(-90 61.5 185.6)">+</text>
<text x="137.7" y="183.1" transform="rotate(-90 137.7 183.1)">+</text>
<text x="61.5" y="195.8" transform="rotate(-90 61.5 195.8)">+</text>
</g>
<text font-size="1.8" fill="#808080" x="37.9" y="198.7" transform="rotate(-90 37.9 198.7)">1</text>
<g font-size=".6" fill="#808080">
<text x="62.3" y="159.8" transform="rotate(-90 62.3 159.8)">SpiceOrder 1</text>
<text x="62.3" y="164.8" transform="rotate(-90 62.3 164.8)">SpiceOrder 2</text>
</g>
</svg>
